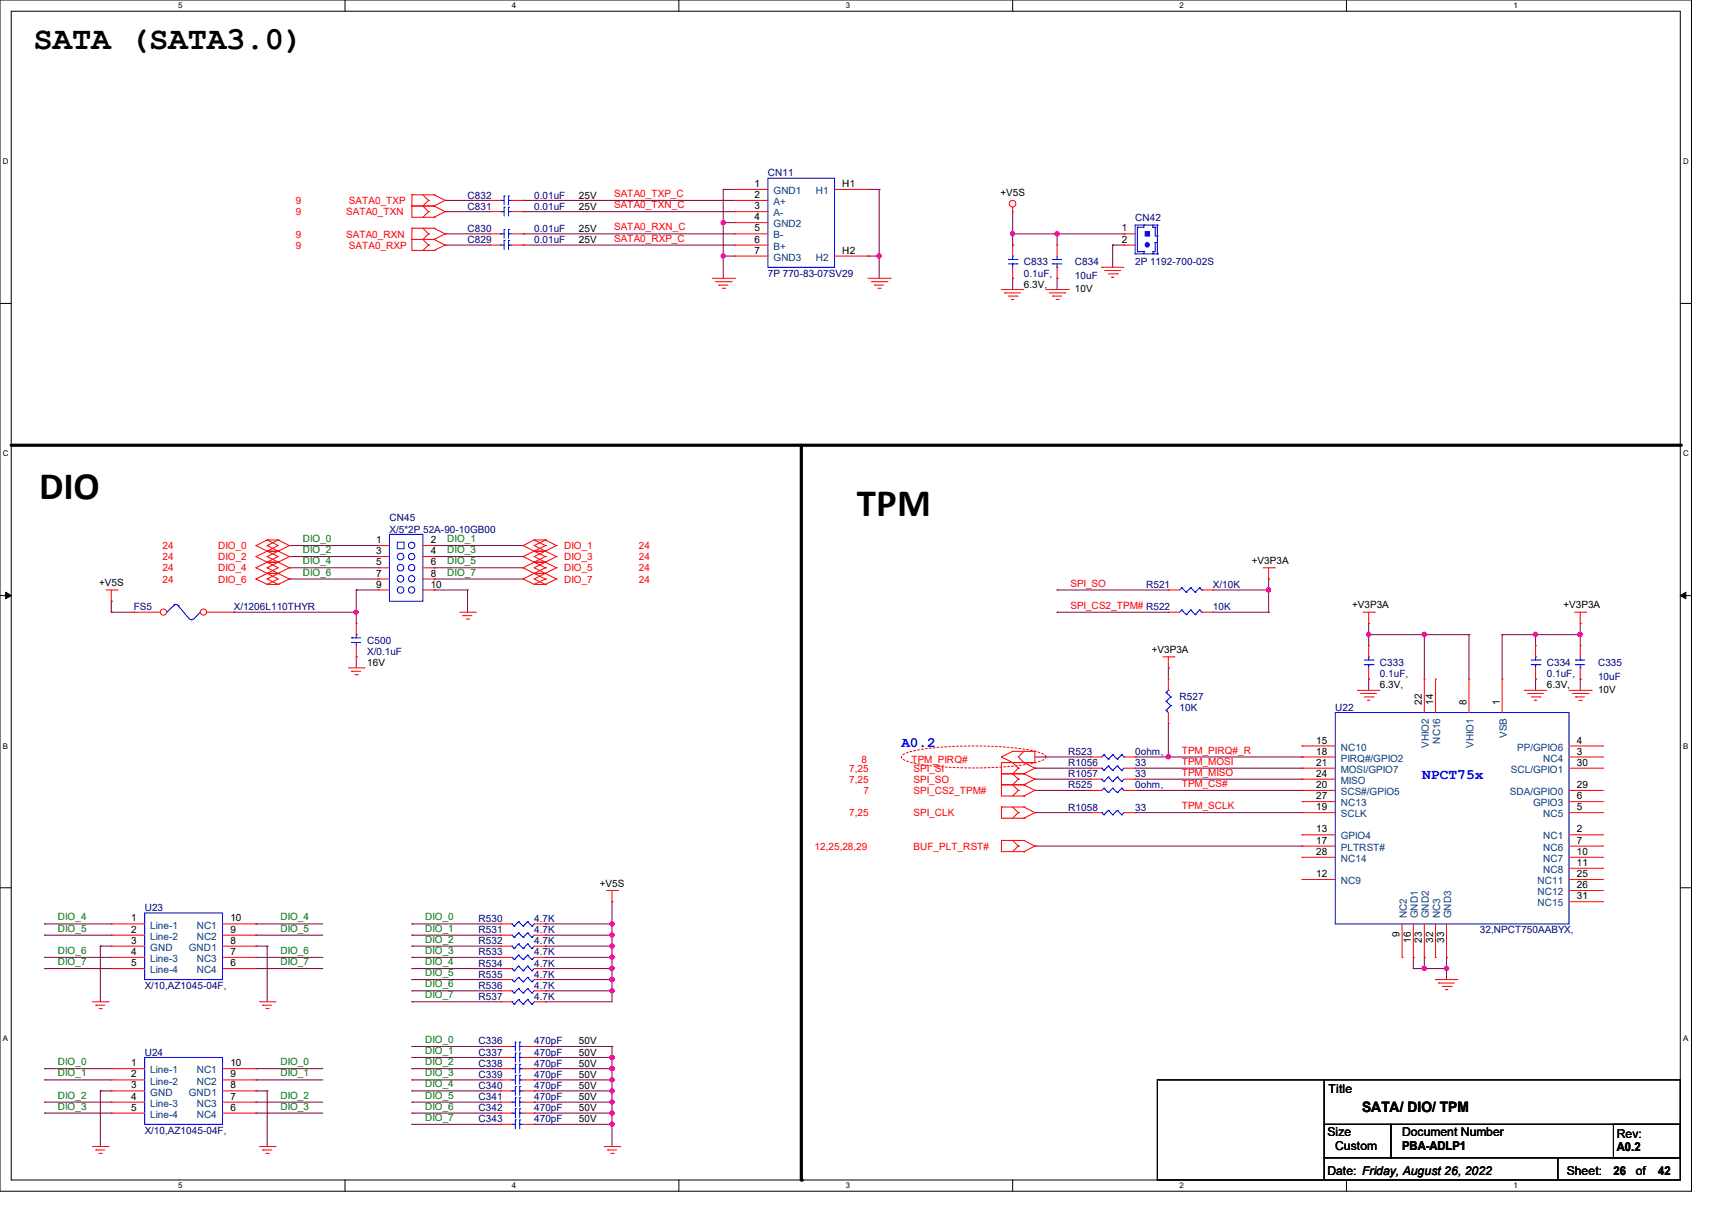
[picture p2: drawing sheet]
<svg xmlns="http://www.w3.org/2000/svg" width="297mm" height="210mm" viewBox="0 0 297 210" stroke-linecap="round" stroke-linejoin="round" font-family="sans-serif">
<path d="M0 0h293.5v206.6h-293.5zM1.9 1.9h289.6v202.7h-289.6z" fill="none" stroke="#000" stroke-width=".17"/>
<g fill="#fff">
<path d="M30.9 .2h.8v1.5h-.8z"/>
<path d="M30.9 204.9h.8v1.5h-.8z"/>
</g>
<path d="M59.9 0v1.9M59.9 204.6v2" fill="none" stroke="#000" stroke-width=".17"/>
<g fill="#fff">
<path d="M88.8 .2h.8v1.5h-.8z"/>
<path d="M88.8 204.9h.8v1.5h-.8z"/>
</g>
<path d="M117.8 0v1.9M117.8 204.6v2" fill="none" stroke="#000" stroke-width=".17"/>
<g fill="#fff">
<path d="M146.7 .2h.8v1.5h-.8z"/>
<path d="M146.7 204.9h.8v1.5h-.8z"/>
</g>
<path d="M175.7 0v1.9M175.7 204.6v2" fill="none" stroke="#000" stroke-width=".17"/>
<g fill="#fff">
<path d="M204.6 .2h.8v1.5h-.8z"/>
<path d="M204.6 204.9h.8v1.5h-.8z"/>
</g>
<path d="M233.6 0v1.9M233.6 204.6v2" fill="none" stroke="#000" stroke-width=".17"/>
<g fill="#fff">
<path d="M262.6 .2h.7v1.5h-.7z"/>
<path d="M262.6 204.9h.7v1.5h-.7z"/>
<path d="M.5 27.3h1v1.5h-1z"/>
<path d="M292 27.3h1v1.5h-1z"/>
<path d="M.5 77.9h1v1.6h-1z"/>
<path d="M292 77.9h1v1.6h-1z"/>
</g>
<path d="M0 52.6h1.9M291.5 52.6h2" fill="none" stroke="#000" stroke-width=".17"/>
<g fill="#fff">
<path d="M.5 128.6h.9v1.5h-.9z"/>
<path d="M292 128.6h.9v1.5h-.9z"/>
</g>
<path d="M0 103.3h1.9M291.5 103.3h2" fill="none" stroke="#000" stroke-width=".17"/>
<path d="M1 102.7l.9 .6-.9 .5zM291.5 103.3l1-.6v1.1z" fill="#000" stroke="#000" stroke-width=".17"/>
<g fill="#fff">
<path d="M.5 179.3h.9v1.5h-.9z"/>
<path d="M292 179.3h.9v1.5h-.9z"/>
</g>
<path d="M0 154h1.9M291.5 154h2M200.8 187.3h28.9v17.3h-28.9zM229.7 195h11.6v5.8h-11.6zM229.7 187.3h61.8v7.7h-61.8zM241.3 195h50.2v5.8h-50.2zM279.9 195h11.6v5.8h-11.6zM229.7 200.8h40.6v3.8h-40.6zM270.3 200.8h21.2v3.8h-21.2z" fill="none" stroke="#000" stroke-width=".17"/>
<path d="M1.9 77.2h289.6M139 77.2v127.4" fill="none" stroke="#000" stroke-width=".55"/>
<g fill="#000">
<circle cx="291.5" cy="77.2" r=".28"/>
<circle cx="139" cy="204.6" r=".28"/>
</g>
<path d="M156.5 131a10.2 10.2 0 0 1 4.8-1.2 65.4 65.4 0 0 1 18.4 .5 2.04 2.04 0 0 1 1.7 1 2.04 2.04 0 0 1-1.7 .9 62.5 62.5 0 0 1-21.6 0 2.04 2.04 0 0 1-1.7-.9z" fill="none" stroke="#f00" stroke-width=".17" stroke-dasharray=".3"/>
<g fill="none" stroke="#800040" stroke-width=".17">
<path d="M77.2 36.7h.1M77.2 34.8h.1M77.2 34.8h7.8M77.2 36.7h7.8M90.8 34.8h.1M90.8 36.7h.1M90.8 34.8h36.6M90.8 36.7h36.6M125.5 38.6h.1M125.5 32.9h.1M125.5 32.9v15.4M125.5 32.9h1.9"/>
<path d="M125.5 38.6h1.9M150.6 32.9h.1M150.6 32.9h1.9M152.5 32.9h.1M152.5 32.9v15.4M175.7 36.7v5.8M77.2 40.6h.1M77.2 42.5h.1M77.2 40.6h7.8M77.2 42.5h7.8M90.8 40.6h.1M90.8 42.5h.1"/>
<path d="M90.8 40.6h36.6M90.8 42.5h36.6M125.5 44.4h.1M125.5 44.4h1.9M150.6 44.4h.1M150.6 44.4h1.9M152.5 44.4h.1M175.7 48.3h.1M175.7 40.6h.1M175.7 42.5h.1M175.7 40.6h19.3M175.7 48.3v1.9"/>
<path d="M183.4 40.6h.1M183.4 48.3h.1M183.4 40.6v1.9M183.4 48.3v1.9M193 42.5h.1M193 42.5v3.9M193 42.5h2M195 40.6h.1M50.2 94.6h.1M50.2 96.5h.1M50.2 98.5h.1M50.2 94.6h15.5"/>
<path d="M50.2 96.5h15.5M50.2 98.5h15.5M75.3 94.6h.1M75.3 98.5h.1M75.3 96.5h.1M75.3 94.6h15.5M75.3 96.5h15.5M75.3 98.5h15.5M19.3 104.3h.1M19.3 106.2h.1M19.3 106.2h3.9M19.3 104.3v1.9"/>
<path d="M40.6 106.2h.1M40.6 106.2h21.2M50.2 100.4h.1M50.2 100.4h15.5M61.8 113.9h.1M61.8 102.3h.1M61.8 106.2h.1M61.8 102.3h3.9M61.8 102.3v5.8M61.8 113.9v1.9M75.3 102.3h.1M75.3 100.4h.1"/>
<path d="M75.3 102.3h5.8M75.3 100.4h15.5M81.1 102.3h.1M81.1 102.3v3.9M183.4 102.3h.1M183.4 106.2h.1M183.4 102.3h19.3M183.4 106.2h19.3M202.7 115.8h.1M202.7 115.8v2M210.4 102.3h9.7M210.4 106.2h9.7"/>
<path d="M220.1 102.3h.1M220.1 100.4h.1M220.1 106.2h.1M220.1 100.4v5.8M237.4 117.8h.1M237.4 110.1h.1M237.4 108.1h.1M237.4 108.1v3.9M237.4 117.8v1.9M237.4 110.1h17.4M247.1 110.1h.1M247.1 110.1v7.7"/>
<path d="M254.8 110.1h.1M254.8 110.1v7.7M260.6 110.1h.1M260.6 110.1v7.7M260.6 110.1h13.6M266.4 117.8h.1M266.4 110.1h.1M266.4 110.1v1.9M266.4 117.8v1.9M274.2 108.1h.1M274.2 117.8h.1M274.2 110.1h.1"/>
<path d="M274.2 108.1v3.9M274.2 117.8v1.9M179.5 133.2h.1M179.5 135.1h.1M179.5 137.1h.1M179.5 133.2h9.7M179.5 135.1h9.7M179.5 137.1h9.7M179.5 131.3h9.7M189.2 131.3h.1M196.9 133.2h29M196.9 135.1h29"/>
<path d="M196.9 137.1h29M196.9 131.3h29M202.7 131.3h.1M202.7 125.5v5.8M225.9 133.2h.1M225.9 135.1h.1M225.9 137.1h.1M225.9 131.3h.1M106.2 156.4h.1M106.2 156.4v17.3h-11.6M179.5 146.7h.1M179.5 140.9h.1"/>
<path d="M179.5 146.7h46.4M179.5 140.9h9.7M196.9 140.9h29M225.9 140.9h.1M7.7 162.2h.1M7.7 166h.1M7.7 168h.1M7.7 160.2h.1M7.7 166h11.6M7.7 160.2h11.6M7.7 168h11.6M7.7 162.2h11.6"/>
<path d="M17.4 164.1h.1M17.4 164.1h1.9M17.4 164.1v9.6M44.4 164.1h.1M44.4 162.2h.1M44.4 166h.1M44.4 168h.1M44.4 160.2h.1M44.4 164.1h2M44.4 166h11.6M44.4 160.2h11.6M44.4 168h11.6"/>
<path d="M44.4 162.2h11.6M46.4 164.1h.1M46.4 164.1v9.6M71.5 171.8h.1M71.5 169.9h.1M71.5 173.7h.1M71.5 162.2h.1M71.5 164.1h.1M71.5 168h.1M71.5 166h.1M71.5 160.2h.1M71.5 164.1h15.4"/>
<path d="M71.5 166h15.4M71.5 173.7h15.4M71.5 160.2h15.4M71.5 168h15.4M71.5 169.9h15.4M71.5 171.8h15.4M71.5 162.2h15.4M94.6 166h.1M94.6 173.7h.1M94.6 160.2h.1M94.6 168h.1M94.6 169.9h.1"/>
<path d="M94.6 162.2h.1M94.6 164.1h.1M94.6 171.8h.1M94.6 164.1h11.6M94.6 166h11.6M94.6 160.2h11.6M94.6 168h11.6M94.6 169.9h11.6M94.6 171.8h11.6M94.6 162.2h11.6M106.2 171.8h.1M106.2 166h.1"/>
<path d="M106.2 164.1h.1M106.2 168h.1M106.2 160.2h.1M106.2 162.2h.1M106.2 169.9h.1M245.2 166h.1M245.2 168h.1M245.2 168h5.8M245.2 166v2M247.1 166h.1M247.1 168h.1M247.1 166v2"/>
<path d="M251 166h.1M251 168h.1M251 166v3.9M7.7 185.3h.1M7.7 187.3h.1M7.7 191.1h.1M7.7 193h.1M7.7 187.3h11.6M7.7 193h11.6M7.7 185.3h11.6M7.7 191.1h11.6M17.4 189.2h.1"/>
<path d="M17.4 189.2v9.6M17.4 189.2h1.9M44.4 189.2h.1M44.4 185.3h.1M44.4 187.3h.1M44.4 191.1h.1M44.4 193h.1M44.4 189.2h2M44.4 187.3h11.6M44.4 193h11.6M44.4 185.3h11.6M44.4 191.1h11.6"/>
<path d="M46.4 189.2h.1M46.4 189.2v9.6M71.5 187.3h.1M71.5 181.5h.1M71.5 193h.1M71.5 185.3h.1M71.5 191.1h.1M71.5 195h.1M71.5 183.4h.1M71.5 189.2h.1M71.5 189.2h15.4M71.5 187.3h15.4"/>
<path d="M71.5 181.5h15.4M71.5 193h15.4M71.5 185.3h15.4M71.5 191.1h15.4M71.5 195h15.4M71.5 183.4h15.4M92.7 181.5h.1M92.7 187.3h.1M92.7 195h.1M92.7 191.1h.1M92.7 193h.1M92.7 183.4h.1"/>
<path d="M92.7 189.2h.1M92.7 185.3h.1M92.7 189.2h13.5M92.7 187.3h13.5M92.7 181.5h13.5M92.7 193h13.5M92.7 185.3h13.5M92.7 191.1h13.5M92.7 195h13.5M92.7 183.4h13.5M106.2 189.2h.1M106.2 183.4h.1"/>
<path d="M106.2 193h.1M106.2 187.3h.1M106.2 181.5h.1M106.2 191.1h.1M106.2 185.3h.1M106.2 195h.1M106.2 181.5v17.3"/>
</g>
<g fill="#f0f" stroke="#f0f" stroke-width=".17">
<circle cx="106.2" cy="171.8" r=".37"/>
<circle cx="106.2" cy="160.2" r=".37"/>
<circle cx="106.2" cy="166" r=".37"/>
<circle cx="106.2" cy="167.9" r=".37"/>
<circle cx="106.2" cy="162.2" r=".37"/>
<circle cx="106.2" cy="164.1" r=".37"/>
<circle cx="106.2" cy="169.9" r=".37"/>
<circle cx="106.2" cy="191.1" r=".37"/>
<circle cx="106.2" cy="189.2" r=".37"/>
<circle cx="106.2" cy="193" r=".37"/>
<circle cx="106.2" cy="195" r=".37"/>
<circle cx="106.2" cy="183.4" r=".37"/>
<circle cx="106.2" cy="187.2" r=".37"/>
<circle cx="106.2" cy="185.3" r=".37"/>
<circle cx="251" cy="167.9" r=".37"/>
<circle cx="247.1" cy="167.9" r=".37"/>
<circle cx="266.4" cy="110" r=".37"/>
<circle cx="274.1" cy="110" r=".37"/>
<circle cx="247.1" cy="110" r=".37"/>
<circle cx="237.4" cy="110" r=".37"/>
<circle cx="220.1" cy="102.3" r=".37"/>
<circle cx="125.5" cy="44.4" r=".37"/>
<circle cx="152.5" cy="44.4" r=".37"/>
<circle cx="125.5" cy="38.6" r=".37"/>
<circle cx="175.7" cy="40.5" r=".37"/>
<circle cx="183.4" cy="40.5" r=".37"/>
<circle cx="61.8" cy="106.2" r=".37"/>
<circle cx="202.7" cy="131.3" r=".37"/>
</g>
<g fill="none" stroke="#f00" stroke-width=".17">
<path d="M71.5 33.8h.1M71.5 35.7h.1M71.5 39.6h.1M71.5 35.7h3.8M71.5 33.8h3.8M71.5 33.8v3.9h3.8M71.5 39.6v3.8h3.8M71.5 39.6h3.8M73.4 33.8l.9 1M73.4 39.6l.9 1M74.3 34.8h.1M74.3 36.7h.1"/>
<path d="M74.3 34.8l-.9 .9 .9 1M74.3 36.7l-.9 1M75.3 35.7h.1M75.3 33.8h.1M75.3 37.7h.1M75.3 39.6h.1M75.3 33.8l1.9 1M75.3 35.7l1.9 1M75.3 39.6l1.9 1M77.2 34.8h.1M77.2 36.7h.1M77.2 34.8l-1.9 .9"/>
<path d="M77.2 36.7l-1.9 1M127.4 32.9h.1M127.4 34.8h.1M127.4 36.7h.1M127.4 38.6h.1M127.4 32.9h5.8M127.4 34.8h5.8M127.4 36.7h5.8M127.4 38.6h5.8M144.8 32.9h5.8M150.6 32.9h.1M175.7 36.7h.1"/>
<path d="M175.7 35.9v.8M71.5 41.5h.1M71.5 41.5h3.8M74.3 40.6h.1M74.3 42.5h.1M74.3 40.6l-.9 .9 .9 1M74.3 42.5l-.9 .9M75.3 41.5h.1M75.3 43.4h.1M75.3 41.5l1.9 1M77.2 40.6h.1M77.2 42.5h.1"/>
<path d="M77.2 40.6l-1.9 .9M77.2 42.5l-1.9 .9M85 42.5h.1M85 42.5h1.9M88.8 42.5h2M90.8 42.5h.1M123.6 48.3h3.8M124.1 48.9h2.7M124.7 49.4h.1M124.7 49.4h1.6M125.3 50h.4M125.7 50h.1"/>
<path d="M126.8 48.9h.1M127.4 48.3h.1M127.4 40.6h.1M127.4 42.5h.1M127.4 44.4h.1M127.4 40.6h5.8M127.4 42.5h5.8M127.4 44.4h5.8M144.8 44.4h5.8M150.6 44.4h.1M150.6 48.3h3.8M151.2 48.9h2.7"/>
<path d="M151.8 49.4h.1M151.8 49.4h1.5M152.3 50h.4M152.7 50h.1M153.9 48.9h.1M154.4 48.3h.1M173.7 50.2h.1M173.7 50.2h3.9M174.3 50.8h.1M174.3 50.8h2.7M174.9 51.4h1.5M175.5 51.9h.1"/>
<path d="M175.5 51.9h.4M176.4 51.4h.1M181.5 50.2h3.8M182 50.8h2.7M182.6 51.4h.1M182.6 51.4h1.6M183.2 51.9h.4M183.6 51.9h.1M184.7 50.8h.1M185.3 50.2h.1M191.1 46.4h.1M191.1 46.4h3.9"/>
<path d="M191.7 46.9h.1M191.7 46.9h2.7M192.3 47.5h1.5M192.9 48.1h.1M192.9 48.1h.4M193.8 47.5h.1M195 40.6h.1M195 42.5h.1M195 40.6h1.9M195 42.5h1.9M44.4 94.6h.1M44.4 96.5h.1"/>
<path d="M44.4 98.5h.1M44.4 94.6l2 1M44.4 96.5l2 1M44.4 98.5l2 .9M46.4 93.6h.1M46.4 95.6h.1M46.4 94.6h.1M46.4 97.5h.1M46.4 96.5h.1M46.4 99.4h.1M46.4 98.5h.1M46.4 95.6h1.9"/>
<path d="M46.4 93.6h1.9M46.4 93.6l-2 1M46.4 93.6l1.9 1-1.9 1M46.4 94.6l1.9 1M46.4 97.5h1.9M46.4 95.6l-2 .9M46.4 95.6l1.9 .9-1.9 1M46.4 96.5l1.9 1M46.4 99.4h1.9M46.4 97.5l-2 1M46.4 97.5l1.9 1-1.9 .9M46.4 98.5l1.9 .9"/>
<path d="M46.4 99.4l-2 1M46.4 99.4l1.9 1-1.9 .9M48.3 95.6h.1M48.3 93.6h.1M48.3 97.5h.1M48.3 99.4h.1M48.3 93.6l1.9 1M48.3 93.6l-1.9 1M48.3 95.6l1.9 .9M48.3 95.6l-1.9 .9M48.3 97.5l1.9 1M48.3 97.5l-1.9 1"/>
<path d="M48.3 99.4l1.9 1M48.3 99.4l-1.9 1M50.2 94.6h.1M50.2 96.5h.1M50.2 98.5h.1M50.2 94.6l-1.9 1M50.2 96.5l-1.9 1M50.2 98.5l-1.9 .9M90.8 94.6h.1M90.8 96.5h.1M90.8 98.5h.1M90.8 94.6l1.9 1"/>
<path d="M90.8 96.5l1.9 1M90.8 98.5l1.9 .9M92.7 95.6h.1M92.7 93.6h.1M92.7 97.5h.1M92.7 99.4h.1M92.7 95.6h1.9M92.7 93.6h1.9M92.7 97.5h1.9M92.7 99.4h1.9M92.7 93.6l-1.9 1M92.7 93.6l1.9 1"/>
<path d="M92.7 95.6l-1.9 .9M92.7 95.6l1.9 .9M92.7 97.5l-1.9 1M92.7 97.5l1.9 1M92.7 99.4l-1.9 1M92.7 99.4l1.9 1M94.6 93.6h.1M94.6 95.6h.1M94.6 94.6h.1M94.6 97.5h.1M94.6 96.5h.1M94.6 99.4h.1"/>
<path d="M94.6 98.5h.1M94.6 93.6l1.9 1M94.6 93.6l-1.9 1 1.9 1M94.6 94.6l-1.9 1M94.6 95.6l1.9 .9M94.6 95.6l-1.9 .9 1.9 1M94.6 96.5l-1.9 1M94.6 97.5l1.9 1M94.6 97.5l-1.9 1 1.9 .9M94.6 98.5l-1.9 .9M94.6 99.4l1.9 1M94.6 99.4l-1.9 1 1.9 .9"/>
<path d="M96.5 94.6h.1M96.5 96.5h.1M96.5 98.5h.1M96.5 94.6l-1.9 1M96.5 96.5l-1.9 1M96.5 98.5l-1.9 .9M219.1 98.5h2M220.1 98.5v1.9M221.1 98.5h.1M18.4 102.3h1.9M19.3 104.3h.1M19.3 102.3v2"/>
<path d="M20.3 102.3h.1M44.4 100.4h.1M44.4 100.4l2 .9M46.4 101.3h.1M46.4 100.4h.1M46.4 101.3h1.9M46.4 100.4l1.9 .9M48.3 101.3h.1M50.2 100.4h.1M50.2 100.4l-1.9 .9M60.5 115.8h2.7M61 116.4h.1"/>
<path d="M61 116.4h1.6M61.6 117h.4M62 117h.1M63.2 115.8h.1M79.8 106.2h2.7M80.3 106.8h.1M80.3 106.8h1.6M80.9 107.4h.4M81.3 107.4h.1M82.5 106.2h.1M90.8 100.4h.1M90.8 100.4l1.9 .9"/>
<path d="M92.7 101.3h.1M92.7 101.3h1.9M94.6 101.3h.1M94.6 100.4h.1M94.6 100.4l-1.9 .9M96.5 100.4h.1M96.5 100.4l-1.9 .9M201.8 113.9h1.9M202.7 115.8h.1M202.7 106.2h.1M202.7 106.2h1.9M202.7 113.9v1.9"/>
<path d="M203.7 113.9h.1M208.5 106.2h1.9M210.4 106.2h.1M220.1 100.4h.1M235.5 119.7h.1M235.5 119.7h3.9M236.5 106.2h1.9M237.4 108.1h.1M237.4 106.2v1.9M238.4 106.2h.1M247.1 117.8h.1M247.1 117.8v5.8"/>
<path d="M249 117.8h.1M249 117.8v5.8M254.8 117.8h.1M254.8 117.8v5.8M260.6 117.8h.1M260.6 117.8v5.8M264.5 119.7h.1M264.5 119.7h3.9M272.2 119.7h3.9M273.2 106.2h1.9M274.2 108.1h.1M274.2 106.2v1.9"/>
<path d="M275.1 106.2h.1M276.1 119.7h.1M173.7 132.2h.1M173.7 134.2h.1M173.7 136.1h.1M173.7 140h.1M173.7 131.3h.1M173.7 134.2h3.9M173.7 132.2h5.8M173.7 132.2v5.8h3.9M173.7 140v1.9h3.9M173.7 131.3l2 .9 1 1"/>
<path d="M173.7 136.1h3.9M173.7 140h3.9M175.7 130.3h.1M175.7 140l1 .9M175.7 130.3l-2 1M175.7 130.3h3.8M176.7 133.2h.1M176.7 135.1h.1M176.7 137.1h.1M176.7 133.2l-1 1 1 .9M176.7 135.1l-1 1 1 1M176.7 137.1l-1 .9"/>
<path d="M177.6 134.2h.1M177.6 132.2h.1M177.6 136.1h.1M177.6 138h.1M177.6 140h.1M177.6 130.3h.1M177.6 132.2l1.9 1M177.6 134.2l1.9 .9M177.6 136.1l1.9 1M177.6 140l1.9 .9M177.6 130.3l-.9 1 .9 .9M179.5 133.2h.1"/>
<path d="M179.5 135.1h.1M179.5 137.1h.1M179.5 132.2h.1M179.5 130.3h.1M179.5 133.2l-1.9 1M179.5 135.1l-1.9 1M179.5 137.1l-1.9 .9M179.5 130.3v1.9M225.9 129.4h.1M225.9 131.3h.1M225.9 137.1h.1M225.9 133.2h.1"/>
<path d="M225.9 135.1h.1M225.9 139h.1M225.9 131.3h5.7M225.9 129.4h5.7M225.9 139h5.7M225.9 137.1h5.7M225.9 133.2h5.7M225.9 135.1h5.7M236.1 120.3h.1M236.1 120.3h2.7M236.7 120.9h1.5M237.3 121.5h.1"/>
<path d="M237.3 121.5h.4M238.2 120.9h.1M265 120.3h.1M265 120.3h2.8M265.6 120.9h1.6M266.2 121.5h.1M266.2 121.5h.4M267.2 120.9h.1M272.2 131.3h5.8M272.2 129.4h5.8M272.2 139h5.8M272.2 137.1h5.8"/>
<path d="M272.2 133.2h5.8M272.8 120.3h2.7M273.3 120.9h.1M273.3 120.9h1.6M273.9 121.5h.4M274.3 121.5h.1M275.5 120.3h.1M278 131.3h.1M278 129.4h.1M278 139h.1M278 137.1h.1M278 133.2h.1"/>
<path d="M105.2 154.4h1.9M106.2 156.4h.1M106.2 154.4v2M107.1 154.4h.1M173.7 145.8h.1M173.7 145.8v1.9h3.9M173.7 145.8h3.9M175.7 145.8l1 .9M176.7 140.9h.1M176.7 146.7h.1M176.7 140.9l-1 1M176.7 146.7l-1 1"/>
<path d="M177.6 141.9h.1M177.6 147.7h.1M177.6 145.8h.1M177.6 145.8l1.9 .9M179.5 140.9h.1M179.5 146.7h.1M179.5 140.9l-1.9 1M179.5 146.7l-1.9 1M225.9 152.5h.1M225.9 144.8h.1M225.9 146.7h.1M225.9 140.9h.1"/>
<path d="M225.9 148.7h.1M225.9 144.8h5.7M225.9 140.9h5.7M225.9 146.7h5.7M225.9 148.7h5.7M225.9 152.5h5.7M272.2 154.4h5.8M272.2 144.8h5.8M272.2 140.9h5.8M272.2 146.7h5.8M272.2 148.7h5.8M272.2 150.6h5.8"/>
<path d="M272.2 152.5h5.8M272.2 156.4h5.8M278 144.8h.1M278 140.9h.1M278 146.7h.1M278 148.7h.1M278 150.6h.1M278 152.5h.1M278 154.4h.1M278 156.4h.1M16 173.7h2.8M16.6 174.3h.1"/>
<path d="M16.6 174.3h1.6M17.2 174.9h.4M17.6 174.9h.1M18.8 173.7h.1M19.3 160.2h.1M19.3 162.2h.1M19.3 164.1h.1M19.3 166h.1M19.3 168h.1M19.3 166h5.8M19.3 160.2h5.8M19.3 162.2h5.8"/>
<path d="M19.3 164.1h5.8M19.3 168h5.8M38.6 166h5.8M38.6 160.2h5.8M38.6 162.2h5.8M38.6 164.1h5.8M38.6 168h5.8M44.4 162.2h.1M44.4 166h.1M44.4 168h.1M44.4 160.2h.1M44.4 164.1h.1"/>
<path d="M45 173.7h2.7M45.6 174.3h.1M45.6 174.3h1.5M46.1 174.9h.4M46.5 174.9h.1M47.7 173.7h.1M86.9 166h.1M86.9 166h1.9M92.7 166h1.9M94.6 166h.1M243.2 166h.1M243.2 160.2v5.8"/>
<path d="M245.2 166h.1M245.2 160.2v5.8M247.1 166h.1M247.1 160.2v5.8M249 169.9h.1M249 166h.1M249 169.9h3.9M249 160.2v5.8M249.6 170.5h.1M249.6 170.5h2.7M250.2 171.1h1.6M250.8 171.6h.1"/>
<path d="M250.8 171.6h.4M251 166h.1M251 160.2v5.8M251.8 171.1h.1M16 198.8h2.8M16.6 199.4h.1M16.6 199.4h1.6M18.8 198.8h.1M45 198.8h2.7M45.6 199.4h.1M45.6 199.4h1.5M47.7 198.8h.1"/>
<path d="M86.9 185.3h.1M86.9 187.3h.1M86.9 185.3h1.9M86.9 187.3h1.9M90.8 185.3h1.9M90.8 187.3h1.9M92.7 185.3h.1M92.7 187.3h.1M104.8 198.8h2.7M105.4 199.4h.1M105.4 199.4h1.6M107.5 198.8h.1"/>
<path d="M17.2 200h.4M17.6 200h.1M46.1 200h.4M46.5 200h.1M106 200h.4M106.4 200h.1"/>
<circle cx="175.7" cy="35.3" r=".57"/>
</g>
<g fill="none" stroke="#00f" stroke-width=".17">
<path d="M133.2 30.9h11.6v15.5h-11.6zM197.3 39.4h.1M197.3 39.4v4.2M198.5 39h.1M198.5 39v.4h-1.2M200 39.4h.1M200 39.4h.4M200 39v.4M200.4 39.4h.1M200.4 39.4v1.5h.4M200.8 39h.1M200.8 39h-3.9v5"/>
<path d="M200.8 39v5M86.9 42.5h.1M86.9 42.5h.6M87.5 41.7h.1M87.5 41.7v1.6M88.2 41.7h.1M88.2 42.5h.1M88.2 42.5h.6M88.2 41.7v1.6M196.9 44h.1M196.9 44h3.9M197.3 43.6h.1"/>
<path d="M197.3 43.6h1.2M198.5 43.6h.1M198.5 43.6v.4M200 44h.1M200 43.6h.1M200 43.6v.4M200.4 42.1h.1M200.4 42.1v1.5h-.4M200.4 42.1h.4M200.8 44h.1M200.8 40.9h.1M30.1 105a.57 .57 0 0 1 .8 0"/>
<path d="M30.1 105h.1M30.1 105l-1.1 1.2M30.9 105h.1M30.9 105l2 2.4M33.5 107.3l-.3 .2-.3-.2M34.8 106.2h.1M34.8 106.2l-1.2 1.2M205 105.8h.1M205 105.8l-.4 .4M205 105.8l.8 .8M205.8 106.6h.1M206.6 105.8h.1"/>
<path d="M206.6 105.8l-.8 .8M206.6 105.8l.7 .8M207.3 106.6h.1M208.1 105.8h.1M208.1 105.8l-.8 .8M208.1 105.8l.4 .4M208.5 106.2h.1M231.6 123.6h40.6v36.6h-40.6zM25.1 158.3h13.5v11.6h-13.5zM88.8 166h.1M88.8 166l.4 .4M89.2 166.4h.1"/>
<path d="M90 165.7h.1M90 165.7l-.8 .7M90 165.7l.8 .7M90.8 166.4h.1M91.5 165.7h.1M91.5 165.7l.8 .7M91.5 165.7l-.7 .7M92.3 166.4h.1M92.7 166l-.4 .4M88.8 185.3h.1M88.8 187.3h.1M88.8 185.3h.6"/>
<path d="M88.8 187.3h.6M89.4 184.6h.1M89.4 186.5h.1M89.4 184.6v1.5M89.4 186.5v1.5M90.2 184.6h.1M90.2 185.3h.1M90.2 186.5h.1M90.2 187.3h.1M90.2 185.3h.6M90.2 184.6v1.5M90.2 186.5v1.5"/>
<path d="M90.2 187.3h.6"/>
</g>
<g fill="#00f" stroke="#00f" stroke-width=".17">
<path d="M198.7 40.2h.7v.7h-.7z" fill-rule="evenodd"/>
<circle cx="199" cy="42.5" r=".37"/>
</g>
<circle cx="28.4" cy="106.2" r=".54" fill="#fff" stroke="#f00" stroke-width=".17"/>
<path d="M23.2 106.2h.1M23.2 106.2h4.6" fill="none" stroke="#f00" stroke-width=".17"/>
<circle cx="35.3" cy="106.2" r=".54" fill="#fff" stroke="#f00" stroke-width=".17"/>
<g fill="none" stroke="#f00" stroke-width=".17">
<path d="M85 36.7h.1M85 34.8h.1M85 36.7h1.9M85 34.8h1.9M88.8 36.7h2M88.8 34.8h2M90.8 36.7h.1M90.8 34.8h.1M85 40.6h.1M85 40.6h1.9M88.8 40.6h2M90.8 40.6h.1"/>
<path d="M175.7 48.3h.1M175.7 42.5h.1M175.7 42.5v1.9M175.7 46.4v1.9M183.4 42.5h.1M183.4 48.3h.1M183.4 42.5v1.9M183.4 46.4v1.9M65.7 94.6h.1M65.7 96.5h.1M65.7 98.5h.1M65.7 94.6h1.9"/>
<path d="M65.7 98.5h1.9M65.7 96.5h1.9M73.4 94.6h1.9M73.4 98.5h1.9M73.4 96.5h1.9M75.3 98.5h.1M75.3 94.6h.1M75.3 96.5h.1M35.9 106.2h4.7M40.6 106.2h.1M61.8 113.9h.1M61.8 108.1h.1"/>
<path d="M61.8 108.1v2M61.8 112v1.9M65.7 100.4h.1M65.7 102.3h.1M65.7 102.3h1.9M65.7 100.4h1.9M73.4 102.3h1.9M73.4 100.4h1.9M75.3 100.4h.1M75.3 102.3h.1M202.7 102.3h.1M202.7 117.8h.1"/>
<path d="M202.7 102.3h1.9M202.7 117.8v1.9M208.5 102.3h1.9M210.4 102.3h.1M237.4 117.8h.1M237.4 112h.1M237.4 112v1.9M237.4 115.8v2M266.4 117.8h.1M266.4 112h.1M266.4 112v1.9M266.4 115.8v2"/>
<path d="M274.2 112h.1M274.2 117.8h.1M274.2 112v1.9M274.2 115.8v2M189.2 133.2h.1M189.2 135.1h.1M189.2 131.3h.1M189.2 137.1h.1M189.2 133.2h1.9M189.2 135.1h1.9M189.2 131.3h1.9M189.2 137.1h1.9"/>
<path d="M195 133.2h1.9M195 135.1h1.9M195 131.3h1.9M195 137.1h1.9M196.9 133.2h.1M196.9 135.1h.1M196.9 131.3h.1M196.9 137.1h.1M202.7 125.5h.1M202.7 123.6v1.9M189.2 140.9h.1M189.2 140.9h1.9"/>
<path d="M195 140.9h1.9M196.9 140.9h.1M86.9 168h.1M86.9 169.9h.1M86.9 171.8h.1M86.9 173.7h.1M86.9 160.2h.1M86.9 162.2h.1M86.9 164.1h.1M86.9 168h1.9M86.9 169.9h1.9M86.9 171.8h1.9"/>
<path d="M86.9 173.7h1.9M86.9 160.2h1.9M86.9 162.2h1.9M86.9 164.1h1.9M92.7 168h1.9M92.7 169.9h1.9M92.7 171.8h1.9M92.7 173.7h1.9M92.7 160.2h1.9M92.7 162.2h1.9M92.7 164.1h1.9M94.6 168h.1"/>
<path d="M94.6 169.9h.1M94.6 171.8h.1M94.6 173.7h.1M94.6 160.2h.1M94.6 162.2h.1M94.6 164.1h.1M19.3 185.3h.1M19.3 187.3h.1M19.3 189.2h.1M19.3 191.1h.1M19.3 193h.1M19.3 191.1h5.8"/>
<path d="M19.3 189.2h5.8M19.3 193h5.8M19.3 185.3h5.8M19.3 187.3h5.8M38.6 191.1h5.8M38.6 189.2h5.8M38.6 193h5.8M38.6 185.3h5.8M38.6 187.3h5.8M44.4 187.3h.1M44.4 191.1h.1M44.4 193h.1"/>
<path d="M44.4 185.3h.1M44.4 189.2h.1M86.9 191.1h.1M86.9 181.5h.1M86.9 189.2h.1M86.9 183.4h.1M86.9 193h.1M86.9 195h.1M86.9 191.1h1.9M86.9 181.5h1.9M86.9 189.2h1.9M86.9 183.4h1.9"/>
<path d="M86.9 193h1.9M86.9 195h1.9M90.8 191.1h1.9M90.8 181.5h1.9M90.8 189.2h1.9M90.8 183.4h1.9M90.8 193h1.9M90.8 195h1.9M92.7 191.1h.1M92.7 181.5h.1M92.7 189.2h.1M92.7 183.4h.1"/>
<path d="M92.7 193h.1M92.7 195h.1"/>
</g>
<g fill="none" stroke="#00f" stroke-width=".17">
<path d="M86.9 36.7h.1M86.9 34.8h.1M86.9 36.7h.6M86.9 34.8h.6M87.5 39.8h.1M87.5 35.9h.1M87.5 34h.1M87.5 34v1.5M87.5 35.9v1.6M87.5 39.8v1.5M88.2 39.8h.1M88.2 35.9h.1"/>
<path d="M88.2 36.7h.1M88.2 34h.1M88.2 34.8h.1M88.2 34v1.5M88.2 35.9v1.6M88.2 39.8v1.5M88.2 36.7h.6M88.2 34.8h.6M86.9 40.6h.1M86.9 40.6h.6M88.2 40.6h.1M88.2 40.6h.6"/>
<path d="M174.9 45h1.5M174.9 45.8h1.5M175.7 44.4h.1M175.7 45.8h.1M175.7 44.4v.6M175.7 45.8v.6M176.4 45h.1M176.4 45.8h.1M182.6 45.8h.1M182.6 45h.1M182.6 45h1.6M182.6 45.8h1.6"/>
<path d="M183.4 46.4h.1M183.4 45h.1M183.4 44.4v.6M183.4 45.8v.6M67.6 92.7h5.8v11.6h-5.8zM68.9 94h1.2v1.2h-1.2zM61 110.6h.1M61 111.4h.1M61 110.6h1.6M61 111.4h1.6M61.8 110.1h.1M61.8 111.4h.1"/>
<path d="M61.8 110.1v.5M61.8 111.4v.6M202.7 119.7h.1M202.7 119.7l-.4 .4M205 101.9h.1M205 101.9l-.4 .4M205 101.9l.8 .8M205.8 102.7h.1M206.6 101.9h.1M206.6 101.9l-.8 .8M206.6 101.9l.7 .8M207.3 102.7h.1"/>
<path d="M208.1 101.9h.1M208.1 101.9l-.8 .8M208.1 101.9l.4 .4M208.5 102.3h.1M236.7 115.3h1.5M236.7 114.5h1.5M237.4 113.9h.1M237.4 115.3h.1M237.4 113.9v.6M237.4 115.3v.5M238.2 114.5h.1M238.2 115.3h.1"/>
<path d="M265.6 115.3h1.6M265.6 114.5h1.6M266.4 113.9h.1M266.4 115.3h.1M266.4 113.9v.6M266.4 115.3v.5M267.2 114.5h.1M267.2 115.3h.1M273.3 115.3h.1M273.3 114.5h.1M273.3 115.3h1.6M273.3 114.5h1.6"/>
<path d="M274.2 115.8h.1M274.2 114.5h.1M274.2 113.9v.6M274.2 115.3v.5M191.1 133.2h.1M191.1 135.1h.1M191.1 133.2l.4 .4M191.1 135.1l.4 .5M191.5 133.6h.1M191.5 135.6h.1M191.5 130.9h.1M191.5 136.7h.1"/>
<path d="M191.5 136.7l-.4 .4M191.5 130.9l-.4 .4M191.5 130.9l.8 .8M191.5 136.7l.8 .8M192.3 132.8h.1M192.3 134.7h.1M192.3 131.7h.1M192.3 137.5h.1M192.3 132.8l-.8 .8M192.3 132.8l.7 .8M192.3 134.7l-.8 .9M192.3 134.7l.7 .9"/>
<path d="M193 133.6h.1M193 135.6h.1M193 130.9h.1M193 136.7h.1M193 130.9l-.7 .8M193 130.9l.8 .8M193 136.7l-.7 .8M193 136.7l.8 .8M193.8 132.8h.1M193.8 134.7h.1M193.8 131.7h.1M193.8 137.5h.1"/>
<path d="M193.8 132.8l.8 .8M193.8 132.8l-.8 .8M193.8 134.7l.8 .9M193.8 134.7l-.8 .9M194.6 133.6h.1M194.6 135.6h.1M194.6 130.9h.1M194.6 136.7h.1M194.6 136.7l.4 .4M194.6 130.9l-.8 .8M194.6 130.9l.4 .4M194.6 136.7l-.8 .8"/>
<path d="M195 131.3h.1M195 137.1h.1M195 133.2l-.4 .4M195 135.1l-.4 .5M202.3 120.1h.1M202.3 123.2h.1M202.3 121.6h.1M202.3 120.1l.8 .8M202.3 123.2l.4 .4M202.3 121.6l.8 .8M203.1 122.4h.1M203.1 120.9h.1"/>
<path d="M203.1 122.4l-.8 .8M203.1 120.9l-.8 .7M90 159.9h.1M90 159.9l-.8 .7M90 159.9l.8 .7M91.5 159.9h.1M91.5 159.9l.8 .7M91.5 159.9l-.7 .7M191.1 140.9h.1M191.1 140.9l.4 .4M191.5 141.3h.1M192.3 140.5h.1"/>
<path d="M192.3 140.5l-.8 .8M192.3 140.5l.7 .8M193 141.3h.1M193.8 140.5h.1M193.8 140.5l.8 .8M193.8 140.5l-.8 .8M194.6 141.3h.1M195 140.9l-.4 .4M88.8 168h.1M88.8 169.9h.1M88.8 171.8h.1M88.8 173.7h.1"/>
<path d="M88.8 160.2h.1M88.8 162.2h.1M88.8 164.1h.1M88.8 168l.4 .4M88.8 169.9l.4 .4M88.8 171.8l.4 .4M88.8 173.7l.4 .5M88.8 160.2l.4 .4M88.8 162.2l.4 .4M88.8 164.1l.4 .4M89.2 168.4h.1M89.2 170.3h.1"/>
<path d="M89.2 172.2h.1M89.2 174.2h.1M89.2 160.6h.1M89.2 162.6h.1M89.2 164.5h.1M90 167.6h.1M90 169.5h.1M90 171.4h.1M90 173.4h.1M90 161.8h.1M90 163.7h.1M90 167.6l-.8 .8"/>
<path d="M90 167.6l.8 .8M90 169.5l-.8 .8M90 169.5l.8 .8M90 171.4l-.8 .8M90 171.4l.8 .8M90 173.4l-.8 .8M90 173.4l.8 .8M90 161.8l-.8 .8M90 161.8l.8 .8M90 163.7l-.8 .8M90 163.7l.8 .8M90.8 168.4h.1"/>
<path d="M90.8 170.3h.1M90.8 172.2h.1M90.8 174.2h.1M90.8 160.6h.1M90.8 162.6h.1M90.8 164.5h.1M91.5 167.6h.1M91.5 169.5h.1M91.5 171.4h.1M91.5 173.4h.1M91.5 161.8h.1M91.5 163.7h.1"/>
<path d="M91.5 167.6l.8 .8M91.5 167.6l-.7 .8M91.5 169.5l.8 .8M91.5 169.5l-.7 .8M91.5 171.4l.8 .8M91.5 171.4l-.7 .8M91.5 173.4l.8 .8M91.5 173.4l-.7 .8M91.5 161.8l.8 .8M91.5 161.8l-.7 .8M91.5 163.7l.8 .8M91.5 163.7l-.7 .8"/>
<path d="M92.3 168.4h.1M92.3 170.3h.1M92.3 172.2h.1M92.3 174.2h.1M92.3 160.6h.1M92.3 162.6h.1M92.3 164.5h.1M92.7 168l-.4 .4M92.7 169.9l-.4 .4M92.7 171.8l-.4 .4M92.7 173.7l-.4 .5M92.7 160.2l-.4 .4"/>
<path d="M92.7 162.2l-.4 .4M92.7 164.1l-.4 .4M25.1 183.4h13.5v11.6h-13.5zM88.8 191.1h.1M88.8 181.5h.1M88.8 189.2h.1M88.8 183.4h.1M88.8 193h.1M88.8 195h.1M88.8 191.1h.6M88.8 181.5h.6M88.8 189.2h.6"/>
<path d="M88.8 183.4h.6M88.8 193h.6M88.8 195h.6M89.4 190.4h.1M89.4 180.7h.1M89.4 188.4h.1M89.4 182.6h.1M89.4 192.3h.1M89.4 194.2h.1M89.4 180.7v1.5M89.4 182.6v1.6M89.4 188.4v1.5"/>
<path d="M89.4 190.4v1.5M89.4 192.3v1.5M89.4 194.2v1.5M90.2 190.4h.1M90.2 191.1h.1M90.2 180.7h.1M90.2 181.5h.1M90.2 188.4h.1M90.2 189.2h.1M90.2 182.6h.1M90.2 183.4h.1M90.2 192.3h.1"/>
<path d="M90.2 193h.1M90.2 194.2h.1M90.2 195h.1M90.2 191.1h.6M90.2 180.7v1.5M90.2 182.6v1.6M90.2 188.4v1.5M90.2 190.4v1.5M90.2 192.3v1.5M90.2 194.2v1.5M90.2 181.5h.6M90.2 189.2h.6"/>
<path d="M90.2 183.4h.6M90.2 193h.6M90.2 195h.6"/>
<circle cx="69.5" cy="96.5" r=".57"/>
<circle cx="69.5" cy="98.4" r=".57"/>
<circle cx="71.4" cy="96.5" r=".55"/>
<circle cx="71.4" cy="98.4" r=".55"/>
<circle cx="71.4" cy="94.6" r=".55"/>
<circle cx="69.5" cy="102.3" r=".57"/>
<circle cx="69.5" cy="100.4" r=".57"/>
<circle cx="71.4" cy="102.3" r=".55"/>
<circle cx="71.4" cy="100.4" r=".55"/>
</g>
<g fill="#f0f" stroke="#f0f" stroke-width=".17">
<circle cx="106.2" cy="171.8" r=".37"/>
<circle cx="106.2" cy="160.2" r=".37"/>
<circle cx="106.2" cy="166" r=".37"/>
<circle cx="106.2" cy="167.9" r=".37"/>
<circle cx="106.2" cy="162.2" r=".37"/>
<circle cx="106.2" cy="164.1" r=".37"/>
<circle cx="106.2" cy="169.9" r=".37"/>
<circle cx="106.2" cy="191.1" r=".37"/>
<circle cx="106.2" cy="189.2" r=".37"/>
<circle cx="106.2" cy="193" r=".37"/>
<circle cx="106.2" cy="195" r=".37"/>
<circle cx="106.2" cy="183.4" r=".37"/>
<circle cx="106.2" cy="187.2" r=".37"/>
<circle cx="106.2" cy="185.3" r=".37"/>
<circle cx="251" cy="167.9" r=".37"/>
<circle cx="247.1" cy="167.9" r=".37"/>
<circle cx="266.4" cy="110" r=".37"/>
<circle cx="274.1" cy="110" r=".37"/>
<circle cx="247.1" cy="110" r=".37"/>
<circle cx="237.4" cy="110" r=".37"/>
<circle cx="220.1" cy="102.3" r=".37"/>
<circle cx="125.5" cy="44.4" r=".37"/>
<circle cx="152.5" cy="44.4" r=".37"/>
<circle cx="125.5" cy="38.6" r=".37"/>
<circle cx="175.7" cy="40.5" r=".37"/>
<circle cx="183.4" cy="40.5" r=".37"/>
<circle cx="61.8" cy="106.2" r=".37"/>
<circle cx="202.7" cy="131.3" r=".37"/>
</g>
<g font-size="6.7">
<text x="6.8" y="86.5">DIO</text>
<text x="148.7" y="89.4">TPM</text>
</g>
<text font-size="5.6" x="5.8" y="8.6">SATA (SATA3.0)</text>
<g font-size="2.5" fill="#00f">
<text x="156.4" y="129.5">A0.2</text>
<text x="246.7" y="135.1">NPCT75x</text>
</g>
<text font-size="2.5" x="236.3" y="192.9">SATA/ DIO/ TPM</text>
<g font-size="2.1">
<text x="230.5" y="189.6">Title</text>
<text x="230.3" y="196.9">Size</text>
<text x="243.2" y="196.9">Document Number</text>
<text x="280.5" y="197.3">Rev:</text>
<text x="230.3" y="203.7">Date: Friday, August 26, 2022</text>
<text x="231.6" y="199.4">Custom</text>
<text x="243.2" y="199.5">PBA-ADLP1</text>
<text x="271.8" y="203.7">Sheet:</text>
<text x="279.9" y="203.7">26</text>
<text x="280.5" y="199.7">A0.2</text>
<text x="283.8" y="203.7">of</text>
<text x="287.7" y="203.7">42</text>
</g>
<g font-size="1.7" fill="#f00">
<text x="51.3" y="35.4">9</text>
<text x="60.5" y="35.4">SATA0_TXP</text>
<text x="106.5" y="34.2">SATA0_TXP_C</text>
<text x="51.3" y="37.3">9</text>
<text x="51.3" y="41.2">9</text>
<text x="60.1" y="37.3">SATA0_TXN</text>
<text x="60.1" y="41.2">SATA0_RXN</text>
<text x="106.5" y="36.1">SATA0_TXN_C</text>
<text x="106.5" y="40">SATA0_RXN_C</text>
<text x="106.5" y="41.9">SATA0_RXP_C</text>
<text x="51.3" y="43.1">9</text>
<text x="60.5" y="43.1">SATA0_RXP</text>
<text x="28.2" y="95.2">24</text>
<text x="37.8" y="95.2">DIO_0</text>
<text x="97.9" y="95.2">DIO_1</text>
<text x="110.8" y="95.2">24</text>
<text x="28.2" y="97.2">24</text>
<text x="28.2" y="99.1">24</text>
<text x="28.2" y="101">24</text>
<text x="37.8" y="97.2">DIO_2</text>
<text x="37.8" y="99.1">DIO_4</text>
<text x="37.8" y="101">DIO_6</text>
<text x="97.9" y="97.2">DIO_3</text>
<text x="97.9" y="99.1">DIO_5</text>
<text x="97.9" y="101">DIO_7</text>
<text x="110.8" y="97.2">24</text>
<text x="110.8" y="99.1">24</text>
<text x="110.8" y="101">24</text>
<text x="185.7" y="101.7">SPI_SO</text>
<text x="185.7" y="105.6">SPI_CS2_TPM# R522</text>
<text x="205" y="130.7">TPM_PIRQ#_R</text>
<text x="147.3" y="133.9">7,25</text>
<text x="147.3" y="135.8">7,25</text>
<text x="149.4" y="132.3">8</text>
<text x="149.8" y="137.7">7</text>
<text x="158.1" y="132.3">TPM_PIRQ#</text>
<text x="158.5" y="133.9">SPI_SI</text>
<text x="158.5" y="135.8">SPI_SO</text>
<text x="158.5" y="137.7">SPI_CS2_TPM#</text>
<text x="205" y="132.6">TPM_MOSI</text>
<text x="205" y="134.5">TPM_MISO</text>
<text x="205" y="136.5">TPM_CS#</text>
<text x="147.3" y="141.6">7,25</text>
<text x="158.5" y="141.6">SPI_CLK</text>
<text x="205" y="140.3">TPM_SCLK</text>
<text x="141.3" y="147.4">12,25,28,29</text>
<text x="158.5" y="147.4">BUF_PLT_RST#</text>
</g>
<g font-size="1.7" fill="#000080">
<text x="81.1" y="34.5">C832</text>
<text x="92.7" y="34.5">0.01uF</text>
<text x="133.2" y="30.6">CN11</text>
<text x="81.1" y="40.2">C830</text>
<text x="81.1" y="36.4">C831</text>
<text x="92.7" y="40.2">0.01uF</text>
<text x="92.7" y="36.4">0.01uF</text>
<text x="196.9" y="38.3">CN42</text>
<text x="81.1" y="42.2">C829</text>
<text x="92.7" y="42.2">0.01uF</text>
<text x="133.2" y="48">7P 770-83-07SV29</text>
<text x="177.6" y="46">C833</text>
<text x="177.6" y="48">0.1uF,</text>
<text x="186.5" y="46">C834</text>
<text x="196.9" y="46">2P 1192-700-02S</text>
<text x="186.5" y="48.3">10uF</text>
<text x="67.6" y="90.4">CN45</text>
<text x="67.6" y="92.4">X/5*2P 52A-90-10GB00</text>
<text x="23.2" y="105.9">FS5</text>
<text x="40.5" y="105.9">X/1206L110THYR</text>
<text x="198.8" y="102">R521</text>
<text x="210.4" y="105.9">10K</text>
<text x="210.4" y="102">X/10K</text>
<text x="63.7" y="111.7">C500</text>
<text x="63.7" y="113.6">X/0.1uF</text>
<text x="239.4" y="115.5">C333</text>
<text x="239.4" y="117.4">0.1uF,</text>
<text x="268.3" y="115.5">C334</text>
<text x="268.3" y="117.4">0.1uF,</text>
<text x="277.2" y="115.5">C335</text>
<text x="277.2" y="117.9">10uF</text>
<text x="204.6" y="121.3">R527</text>
<text x="204.6" y="123.2">10K</text>
<text x="231.6" y="123.2">U22</text>
<text x="185.3" y="131">R523</text>
<text x="196.9" y="131">0ohm,</text>
<text x="185.3" y="132.9">R1056</text>
<text x="185.3" y="134.8">R1057</text>
<text x="185.3" y="136.7">R525</text>
<text x="196.9" y="132.9">33</text>
<text x="196.9" y="134.8">33</text>
<text x="196.9" y="136.7">0ohm,</text>
<text x="185.3" y="140.6">R1058</text>
<text x="196.9" y="140.6">33</text>
<text x="25.1" y="158">U23</text>
<text x="83" y="159.9">R530</text>
<text x="83" y="161.8">R531</text>
<text x="92.7" y="159.9">4.7K</text>
<text x="92.7" y="161.8">4.7K</text>
<text x="256.7" y="161.8">32,NPCT750AABYX,</text>
<text x="83" y="165.7">R533</text>
<text x="83" y="167.6">R534</text>
<text x="83" y="163.8">R532</text>
<text x="92.7" y="165.7">4.7K</text>
<text x="92.7" y="167.6">4.7K</text>
<text x="92.7" y="163.8">4.7K</text>
<text x="25.1" y="171.5">X/10,AZ1045-04F,</text>
<text x="83" y="169.6">R535</text>
<text x="83" y="171.5">R536</text>
<text x="83" y="173.4">R537</text>
<text x="92.7" y="169.6">4.7K</text>
<text x="92.7" y="171.5">4.7K</text>
<text x="92.7" y="173.4">4.7K</text>
<text x="25.1" y="183.1">U24</text>
<text x="83" y="185">C338</text>
<text x="83" y="181.1">C336</text>
<text x="83" y="183.1">C337</text>
<text x="92.7" y="185">470pF</text>
<text x="92.7" y="181.1">470pF</text>
<text x="92.7" y="183.1">470pF</text>
<text x="83" y="186.9">C339</text>
<text x="83" y="190.8">C341</text>
<text x="83" y="188.9">C340</text>
<text x="92.7" y="186.9">470pF</text>
<text x="92.7" y="190.8">470pF</text>
<text x="92.7" y="188.9">470pF</text>
<text x="25.1" y="196.6">X/10,AZ1045-04F,</text>
<text x="83" y="192.7">C342</text>
<text x="83" y="194.6">C343</text>
<text x="92.7" y="192.7">470pF</text>
<text x="92.7" y="194.6">470pF</text>
</g>
<g font-size="1.7">
<text x="100.4" y="34.5">25V</text>
<text x="130.9" y="32.4">1</text>
<text x="130.9" y="34.3">2</text>
<text x="146.1" y="32.4">H1</text>
<text x="173.6" y="34">+V5S</text>
<text x="100.4" y="40.2">25V</text>
<text x="100.4" y="36.4">25V</text>
<text x="130.9" y="36.3">3</text>
<text x="130.9" y="38.2">4</text>
<text x="130.9" y="40.1">5</text>
<text x="194.6" y="40.1">1</text>
<text x="100.4" y="42.2">25V</text>
<text x="130.9" y="42.1">6</text>
<text x="130.9" y="44">7</text>
<text x="146.1" y="44">H2</text>
<text x="194.6" y="42.1">2</text>
<text x="177.6" y="49.9">6.3V,</text>
<text x="186.5" y="50.7">10V</text>
<text x="65.2" y="94.2">1</text>
<text x="74.7" y="94.2">2</text>
<text x="17.2" y="101.6">+V5S</text>
<text x="65.2" y="100">7</text>
<text x="65.2" y="96.1">3</text>
<text x="65.2" y="98">5</text>
<text x="65.2" y="101.9">9</text>
<text x="74.7" y="98">6</text>
<text x="74.7" y="100">8</text>
<text x="74.7" y="96.1">4</text>
<text x="74.7" y="101.9">10</text>
<text x="217.2" y="97.7">+V3P3A</text>
<text x="234.6" y="105.5">+V3P3A</text>
<text x="271.2" y="105.5">+V3P3A</text>
<text x="199.8" y="113.2">+V3P3A</text>
<text x="63.7" y="115.5">16V</text>
<text x="239.4" y="119.4">6.3V,</text>
<text x="268.3" y="119.4">6.3V,</text>
<text x="246.7" y="122.2" transform="rotate(-90 246.7 122.2)">22</text>
<text x="248.6" y="122.2" transform="rotate(-90 248.6 122.2)">14</text>
<text x="254.4" y="122.2" transform="rotate(-90 254.4 122.2)">8</text>
<text x="260.2" y="122.2" transform="rotate(-90 260.2 122.2)">1</text>
<text x="277.2" y="120.1">10V</text>
<text x="228.3" y="128.9">15</text>
<text x="228.3" y="130.8">18</text>
<text x="273.6" y="130.8">3</text>
<text x="273.6" y="128.9">4</text>
<text x="228.3" y="136.6">20</text>
<text x="228.3" y="132.8">21</text>
<text x="228.3" y="134.7">24</text>
<text x="273.6" y="136.6">29</text>
<text x="273.6" y="132.8">30</text>
<text x="228.3" y="140.5">19</text>
<text x="228.3" y="138.6">27</text>
<text x="273.6" y="140.5">5</text>
<text x="273.6" y="138.6">6</text>
<text x="228.3" y="144.4">13</text>
<text x="228.3" y="146.3">17</text>
<text x="228.3" y="148.2">28</text>
<text x="273.6" y="144.4">2</text>
<text x="273.6" y="146.3">7</text>
<text x="273.6" y="148.2">10</text>
<text x="104.1" y="153.8">+V5S</text>
<text x="228.3" y="152.1">12</text>
<text x="273.6" y="150.2">11</text>
<text x="273.6" y="152.1">25</text>
<text x="273.6" y="154">26</text>
<text x="273.6" y="156">31</text>
<text x="22.8" y="159.8">1</text>
<text x="22.8" y="161.8">2</text>
<text x="40" y="161.8">9</text>
<text x="40" y="159.8">10</text>
<text x="22.8" y="163.7">3</text>
<text x="22.8" y="165.6">4</text>
<text x="22.8" y="167.6">5</text>
<text x="40" y="165.6">7</text>
<text x="40" y="167.6">6</text>
<text x="40" y="163.7">8</text>
<text x="242.8" y="162.6" transform="rotate(-90 242.8 162.6)">9</text>
<text x="244.8" y="163.5" transform="rotate(-90 244.8 163.5)">16</text>
<text x="246.7" y="163.5" transform="rotate(-90 246.7 163.5)">23</text>
<text x="248.6" y="163.5" transform="rotate(-90 248.6 163.5)">32</text>
<text x="250.5" y="163.5" transform="rotate(-90 250.5 163.5)">33</text>
<text x="22.8" y="184.9">1</text>
<text x="40" y="184.9">10</text>
<text x="100.4" y="185">50V</text>
<text x="100.4" y="181.1">50V</text>
<text x="100.4" y="183.1">50V</text>
<text x="22.8" y="186.9">2</text>
<text x="22.8" y="188.8">3</text>
<text x="22.8" y="190.7">4</text>
<text x="40" y="186.9">9</text>
<text x="40" y="190.7">7</text>
<text x="40" y="188.8">8</text>
<text x="100.4" y="186.9">50V</text>
<text x="100.4" y="190.8">50V</text>
<text x="100.4" y="188.9">50V</text>
<text x="22.8" y="192.6">5</text>
<text x="40" y="192.6">6</text>
<text x="100.4" y="192.7">50V</text>
<text x="100.4" y="194.6">50V</text>
</g>
<g font-size="1.7" fill="#004080">
<text x="134.2" y="33.7">GND1</text>
<text x="134.2" y="35.6">A+</text>
<text x="141.6" y="33.7">H1</text>
<text x="134.2" y="37.5">A-</text>
<text x="134.2" y="39.4">GND2</text>
<text x="134.2" y="41.4">B-</text>
<text x="134.2" y="43.3">B+</text>
<text x="134.2" y="45.2">GND3</text>
<text x="141.6" y="45.2">H2</text>
<text x="232.6" y="130.2">NC10</text>
<text x="247.9" y="129.7" transform="rotate(-90 247.9 129.7)">VHIO2</text>
<text x="249.8" y="128.9" transform="rotate(-90 249.8 128.9)">NC16</text>
<text x="255.6" y="129.7" transform="rotate(-90 255.6 129.7)">VHIO1</text>
<text x="261.4" y="128" transform="rotate(-90 261.4 128)">VSB</text>
<text x="263.2" y="130.2">PP/GPIO6</text>
<text x="232.6" y="132.1">PIRQ#/GPIO2</text>
<text x="232.6" y="137.9">SCS#/GPIO5</text>
<text x="232.6" y="134">MOSI/GPIO7</text>
<text x="232.6" y="135.9">MISO</text>
<text x="262" y="137.9">SDA/GPIO0</text>
<text x="262.1" y="134">SCL/GPIO1</text>
<text x="267.7" y="132.1">NC4</text>
<text x="232.6" y="141.7">SCLK</text>
<text x="232.6" y="139.8">NC13</text>
<text x="266" y="139.8">GPIO3</text>
<text x="267.7" y="141.7">NC5</text>
<text x="232.6" y="145.6">GPIO4</text>
<text x="232.6" y="147.5">PLTRST#</text>
<text x="232.6" y="149.5">NC14</text>
<text x="267.7" y="145.6">NC1</text>
<text x="267.7" y="147.5">NC6</text>
<text x="267.7" y="149.5">NC7</text>
<text x="232.6" y="153.3">NC9</text>
<text x="266.7" y="153.3">NC11</text>
<text x="266.7" y="155.2">NC12</text>
<text x="267.7" y="151.4">NC8</text>
<text x="26.1" y="161">Line-1</text>
<text x="34.1" y="161">NC1</text>
<text x="244" y="159.3" transform="rotate(-90 244 159.3)">NC2</text>
<text x="246" y="159.3" transform="rotate(-90 246 159.3)">GND1</text>
<text x="247.9" y="159.3" transform="rotate(-90 247.9 159.3)">GND2</text>
<text x="249.8" y="159.3" transform="rotate(-90 249.8 159.3)">NC3</text>
<text x="251.7" y="159.3" transform="rotate(-90 251.7 159.3)">GND3</text>
<text x="266.7" y="157.2">NC15</text>
<text x="26.1" y="163">Line-2</text>
<text x="26.1" y="164.9">GND</text>
<text x="26.1" y="166.8">Line-3</text>
<text x="32.8" y="164.9">GND1</text>
<text x="34.1" y="163">NC2</text>
<text x="34.1" y="166.8">NC3</text>
<text x="26.1" y="168.8">Line-4</text>
<text x="34.1" y="168.8">NC4</text>
<text x="26.1" y="186.1">Line-1</text>
<text x="26.1" y="188.1">Line-2</text>
<text x="26.1" y="190">GND</text>
<text x="26.1" y="191.9">Line-3</text>
<text x="32.8" y="190">GND1</text>
<text x="34.1" y="188.1">NC2</text>
<text x="34.1" y="191.9">NC3</text>
<text x="34.1" y="186.1">NC1</text>
<text x="26.1" y="193.8">Line-4</text>
<text x="34.1" y="193.8">NC4</text>
</g>
<g font-size="1.7" fill="#008000">
<text x="52.5" y="94">DIO_0</text>
<text x="52.5" y="95.9">DIO_2</text>
<text x="77.6" y="94">DIO_1</text>
<text x="77.6" y="95.9">DIO_3</text>
<text x="52.5" y="99.8">DIO_6</text>
<text x="52.5" y="97.9">DIO_4</text>
<text x="77.6" y="99.8">DIO_7</text>
<text x="77.6" y="97.9">DIO_5</text>
<text x="10" y="161.6">DIO_5</text>
<text x="10" y="159.6">DIO_4</text>
<text x="48.6" y="161.6">DIO_5</text>
<text x="48.6" y="159.6">DIO_4</text>
<text x="73.7" y="161.6">DIO_1</text>
<text x="73.7" y="159.6">DIO_0</text>
<text x="10" y="165.4">DIO_6</text>
<text x="10" y="167.4">DIO_7</text>
<text x="48.6" y="165.4">DIO_6</text>
<text x="48.6" y="167.4">DIO_7</text>
<text x="73.7" y="163.5">DIO_2</text>
<text x="73.7" y="167.4">DIO_4</text>
<text x="73.7" y="165.4">DIO_3</text>
<text x="73.7" y="171.2">DIO_6</text>
<text x="73.7" y="169.3">DIO_5</text>
<text x="73.7" y="173.1">DIO_7</text>
<text x="10" y="184.7">DIO_0</text>
<text x="48.6" y="184.7">DIO_0</text>
<text x="73.7" y="180.9">DIO_0</text>
<text x="73.7" y="184.7">DIO_2</text>
<text x="73.7" y="182.8">DIO_1</text>
<text x="10" y="186.7">DIO_1</text>
<text x="10" y="190.5">DIO_2</text>
<text x="48.6" y="186.7">DIO_1</text>
<text x="48.6" y="190.5">DIO_2</text>
<text x="73.7" y="186.7">DIO_3</text>
<text x="73.7" y="190.5">DIO_5</text>
<text x="73.7" y="188.6">DIO_4</text>
<text x="10" y="192.4">DIO_3</text>
<text x="48.6" y="192.4">DIO_3</text>
<text x="73.7" y="192.4">DIO_6</text>
<text x="73.7" y="194.4">DIO_7</text>
</g>
<g font-size="1.4">
<text x="30.9" y="1.4">5</text>
<text x="88.8" y="1.4">4</text>
<text x="146.7" y="1.4">3</text>
<text x="204.6" y="1.4">2</text>
<text x="262.6" y="1.4">1</text>
<text x=".5" y="28.5">D</text>
<text x="292" y="28.5">D</text>
<text x=".5" y="79.2">C</text>
<text x="292" y="79.2">C</text>
<text x=".5" y="129.8">B</text>
<text x="292" y="129.8">B</text>
<text x=".5" y="180.5">A</text>
<text x="292" y="180.5">A</text>
<text x="30.9" y="206.1">5</text>
<text x="88.8" y="206.1">4</text>
<text x="146.7" y="206.1">3</text>
<text x="204.6" y="206.1">2</text>
<text x="262.6" y="206.1">1</text>
</g>
</svg>
